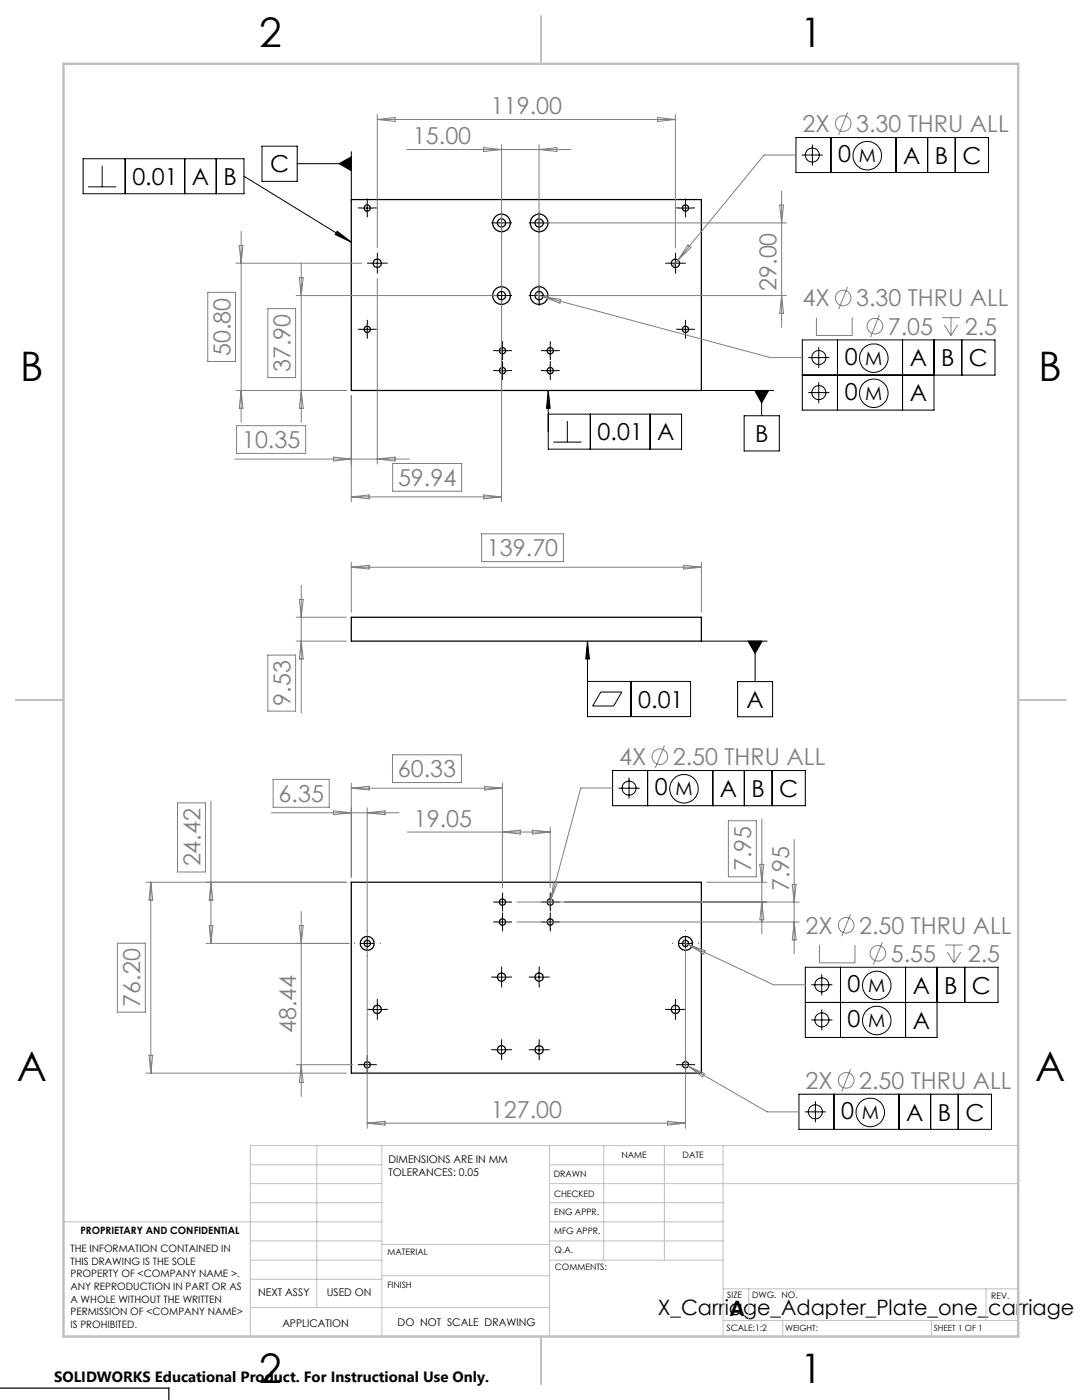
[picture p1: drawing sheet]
<svg xmlns="http://www.w3.org/2000/svg" width="216mm" height="279mm" viewBox="0 0 216 279" stroke-linecap="round" stroke-linejoin="round" font-family="sans-serif">
<g fill="none" stroke="#000" stroke-width=".25">
<path d="M70.1 39.8h69.8v38.1h-69.8zM70.1 123.2h69.8v4.8h-69.8zM70.1 176.1h69.8v38.1h-69.8zM0 277h33.7v2.4"/>
<circle cx="73.3" cy="41.5" r=".62"/>
<circle cx="75.3" cy="52.6" r=".82"/>
<circle cx="100.1" cy="59" r="1.76"/>
<circle cx="100.1" cy="44.5" r="1.76"/>
<circle cx="100.1" cy="44.5" r=".82"/>
<circle cx="100.1" cy="59" r=".82"/>
<circle cx="107.6" cy="59" r="1.75"/>
<circle cx="107.6" cy="44.5" r="1.75"/>
<circle cx="107.6" cy="44.5" r=".83"/>
<circle cx="107.6" cy="59" r=".83"/>
<circle cx="134.8" cy="52.5" r=".83"/>
<circle cx="136.8" cy="41.5" r=".62"/>
<circle cx="73.3" cy="65.7" r=".62"/>
<circle cx="100.3" cy="70" r=".63"/>
<circle cx="100.3" cy="74" r=".62"/>
<circle cx="109.8" cy="74" r=".62"/>
<circle cx="109.8" cy="70" r=".63"/>
<circle cx="136.8" cy="65.7" r=".62"/>
<circle cx="73.3" cy="188.3" r="1.38"/>
<circle cx="73.3" cy="188.3" r=".63"/>
<circle cx="100.1" cy="195" r=".82"/>
<circle cx="100.3" cy="180" r=".62"/>
<circle cx="100.3" cy="184" r=".63"/>
<circle cx="107.6" cy="195" r=".83"/>
<circle cx="109.8" cy="184" r=".63"/>
<circle cx="109.8" cy="180" r=".62"/>
<circle cx="136.8" cy="188.3" r="1.38"/>
<circle cx="136.8" cy="188.3" r=".63"/>
<circle cx="73.3" cy="212.5" r=".62"/>
<circle cx="75.3" cy="201.4" r=".82"/>
<circle cx="100.1" cy="209.5" r=".82"/>
<circle cx="107.6" cy="209.5" r=".83"/>
<circle cx="134.8" cy="201.5" r=".83"/>
<circle cx="136.8" cy="212.5" r=".62"/>
</g>
<g fill="none" stroke="#808080" stroke-width=".2">
<path d="M75.3 22.9v26.6M75.3 23.8h59.5M75.3 23.8l3.5-.3v.7zM81.1 29.8h32.8M96.5 29.5l3.6 .3-3.6 .4zM100.1 28.9v29.1M107.6 28.9v29.1M107.6 29.8l3.5-.3v.7zM131.2 23.5l3.6 .3-3.6 .4zM134.8 22.9v26.6M156 38.1v27.2M158.8 30.9h-6.3l-17.2 21"/>
<path d="M169.1 22.4l-1.7 4.5M41.5 58.3h5.5v13.8h-5.5zM47.1 52.5h25.1M47.7 49h.8l-.4 3.5zM48.1 46.2v38.1M59.1 59h40M59.7 55.4h.8l-.4 3.6zM60.1 52.6v31.7M75.3 55.6v37M106.8 58.8l1.6 .4M108.4 59.2l45.3 12.2h6.4M108.4 59.2l3.5 .6-.2 .7z"/>
<path d="M108.6 59h48.4M108.6 44.5h48.4M135.3 51.9l-1 1.3M137.3 48.9l.6 .5-2.6 2.5zM155.6 40.9h.8l-.4 3.6zM156 59l.4 3.5h-.8zM169.1 57.3l-1.7 4.4M47.1 77.9h22M48.1 77.9l.4 3.6h-.8zM53.4 61.6h5.6v13.8h-5.6zM60.1 77.9l.4 3.6h-.8zM70.1 79v21.2"/>
<path d="M100.1 60v40.2M162.9 63.4v3.6h7.1v-3.6M175.5 62.9l-1.8 4.4M188 63.4h3.5M188.4 64.8l1.4 2.2M189.8 63.4v3.6M191.1 64.8l-1.3 2.2M46.8 91.6h34.8M47.2 84.9h13.8v5.6h-13.8zM66.5 91.2l3.6 .4-3.6 .4zM70.1 99.2l3.6-.4v.8zM70.1 99.2h30"/>
<path d="M75.3 91.6l3.5-.4v.8zM78.4 92.5h13.7v5.5h-13.7zM96.5 98.8l3.6 .4-3.6 .4zM59.7 119.6h.8l-.4 3.6zM60.1 116.8v25.5M70.1 112.2v10M70.1 113.2h69.8M70.1 113.2l3.6-.4v.8zM96.1 106.5h16.3v5.6h-16.3zM136.4 112.8l3.5 .4-3.5 .4zM139.9 112.2v10M53.4 130.7h5.6v11.2h-5.6z"/>
<path d="M59.1 123.2h10M59.1 128h10M60.1 128l.4 3.5h-.8zM42.1 159.9v28.4M54.5 155.5h11.2v5.6h-11.2zM70.1 156.3v18.7M70.1 157.3l3.6-.4v.8zM70.1 157.3h30.2M78.3 150.6h13.8v5.6h-13.8zM96.7 156.9l3.6 .4-3.6 .4zM100.3 156.3v20.9M122.2 157.3h-6.3l-5.9 22.1"/>
<path d="M132.6 148.8l-1.8 4.4M29.1 176.1h40M30.1 176.1v38.1M30.1 176.1l.4 3.5h-.8zM35.4 160.2h5.6v13.8h-5.6zM42.1 176.1l.4 3.5h-.8zM54.2 162.2h25.4M66.5 161.8l3.6 .4-3.6 .4zM73.3 161.2v25.6M73.3 162.2l3.5-.4v.8zM81.3 166.1h28.5M100.3 166.1l3.5-.4v.7z"/>
<path d="M106.2 165.7l3.6 .4-3.6 .3zM109.8 165.1v12.1M110 179.4l-.4 1.3M110.5 175.9l.7 .2-1.2 3.3zM141 176.1h12M145.3 163.8h5.6v11.2h-5.6zM151.6 172.5h.8l-.4 3.6zM152 163.4v23M158.1 176.5h.8l-.4 3.5zM158.5 167.5v22.9M23.4 188.2h5.6v13.8h-5.6zM41.1 188.3h28.5"/>
<path d="M41.7 184.7h.8l-.4 3.6zM59.7 184.7h.8l-.4 3.6zM60.1 181.9v36.9M73.3 189.3v35.9M103.2 180h56.3M103.2 184h56.3M136.2 188l18.1 8.5h6.4M136.8 189.3v35.9M137.3 188.5l3.4 1.2-.3 .7zM152 180l.4 3.6h-.8zM158.5 184l.4 3.6h-.8zM163.5 188.6v3.6h7.1v-3.6"/>
<path d="M169.7 182.4l-1.7 4.5M176.1 188l-1.8 4.5M188.6 188.6h3.5M189 190l1.4 2.2M190.4 188.6v3.6M191.7 190l-1.3 2.2M29.1 214.2h40M29.7 210.6h.8l-.4 3.6zM59.1 212.5h11.3M60.1 212.5l.4 3.5h-.8zM137.3 212.8l15.8 9.1h6.3M137.3 212.8l3.3 1.4-.4 .7z"/>
<path d="M169.7 213.4l-1.7 4.4M73.3 224.2h63.5M73.3 224.2l3.5-.4v.7zM133.2 223.8l3.6 .4-3.6 .3z"/>
<circle cx="168.2" cy="24.7" r="1.56"/>
<circle cx="168.2" cy="59.5" r="1.55"/>
<circle cx="174.6" cy="65.1" r="1.55"/>
<circle cx="131.7" cy="151" r="1.55"/>
<circle cx="168.8" cy="184.7" r="1.56"/>
<circle cx="175.2" cy="190.3" r="1.56"/>
<circle cx="168.8" cy="215.6" r="1.55"/>
</g>
<g fill="none" stroke="#000" stroke-width=".2">
<path d="M16.6 31.7h32.1v7h-32.1zM17.6 37.3h5.6M20.4 33.1v4.2M25 31.7v7M36.9 31.7v7M43.1 31.7v7M48.7 35.2l21.4 13.1M52.3 29.2h7v7h-7zM59.3 32.7h10.8M67.7 32.7l2.4-1.4v2.8zM70.1 30.3v9.5M158.8 27.4h38.4v7h-38.4z"/>
<path d="M160 30.9h4.2M162.1 28.9v4.2M165.8 27.4v7M178.8 27.4v7M185.1 27.4v7M190.6 27.4v7M67.3 46.1l2.8 2.2-3.2-1.5zM72 41.5h2.5M73.3 40.3v2.5M74 52.5h2.5M75.3 51.3v2.5M98.8 44.5h2.5"/>
<path d="M98.8 59h2.5M100.1 43.3v2.5M100.1 57.7v2.6M106.3 44.5h2.5M106.3 59h2.5M107.6 43.3v2.5M107.6 57.7v2.6M133.5 52.5h2.5M134.8 51.3v2.5M135.5 41.5h2.5M136.8 40.3v2.5M72 65.7h2.5"/>
<path d="M73.3 64.5v2.5M99 70h2.5M99 74h2.5M100.3 68.8v2.4M100.3 72.7v2.5M108.5 70h2.6M108.5 74h2.6M109.4 77.9l.4 3.6h-.8zM109.4 77.9v11.7h26.6v-6.9h-26.6M109.8 68.8v2.4M109.8 72.7v2.5M135.5 65.7h2.5"/>
<path d="M136.8 64.5v2.5M139.9 77.9h14.5M150.6 77.9h2.8l-1.4 2.5zM152 77.9v5.1M161.3 71.4h4.2M161.3 78.4h4.2M163.4 69.3v4.1M163.4 76.3v4.2M167.1 67.8v14M180.1 67.8v14M186.4 67.8v14h-26.3v-14h38.4v7.1h-38.4M191.9 67.8v7.1"/>
<path d="M110.4 88.2h5.6M113.2 84v4.2M117.8 82.7v6.9M129.7 82.7v6.9M148.5 83h7v7h-7zM117.2 128l.4 3.5h-.7zM117.2 128v15h20.6v-7h-20.6M119.9 138.1h4.2l-1.7 2.8h-4.1zM125.9 136v7M139.9 128h13.2M147.2 136h7v7.1h-7zM149.3 128h2.8l-1.4 2.4z"/>
<path d="M150.7 128v8M122.2 153.8h38.5v7h-38.5zM123.4 157.3h4.2M125.5 155.2v4.2M129.2 153.8v7M142.2 153.8v7M148.5 153.8v7M154.1 153.8v7M100.3 178.8v2.5M109.8 178.8v2.5M72 188.3h2.5M73.3 187v2.5"/>
<path d="M98.8 195h2.5M99 184h2.5M99 180h2.5M100.1 193.7v2.6M100.3 182.8v2.5M106.3 195h2.5M107.6 193.7v2.6M108.5 184h2.6M108.5 180h2.6M109.8 182.8v2.5M135.5 188.3h2.5M136.8 187v2.5"/>
<path d="M161.9 196.5h4.2M164 194.5v4.1M167.7 193v14M180.7 193v14M187 193v14h-26.3v-14h38.4v7.1h-38.4M192.5 193v7.1M72 212.5h2.5M73.3 211.2v2.5M74 201.5h2.5M75.3 200.2v2.5M98.8 209.5h2.5M100.1 208.2v2.5"/>
<path d="M106.3 209.5h2.5M107.6 208.2v2.5M133.5 201.5h2.5M134.8 200.2v2.5M135.5 212.5h2.5M136.8 211.2v2.5M159.4 218.4h38.4v7h-38.4zM161.9 203.6h4.2M162.7 219.8v4.2M164 201.4v4.2M166.4 218.4v7M179.4 218.4v7"/>
<path d="M185.7 218.4v7M191.2 218.4v7M160.6 221.9h4.2"/>
<circle cx="162.1" cy="30.9" r="1.4"/>
<circle cx="173.1" cy="31.1" r="2.84"/>
<circle cx="163.4" cy="78.4" r="1.4"/>
<circle cx="163.4" cy="71.4" r="1.39"/>
<circle cx="174.4" cy="71.5" r="2.85"/>
<circle cx="174.4" cy="78.5" r="2.84"/>
<circle cx="125.5" cy="157.3" r="1.4"/>
<circle cx="136.5" cy="157.4" r="2.85"/>
<circle cx="164" cy="196.5" r="1.4"/>
<circle cx="175" cy="196.7" r="2.84"/>
<circle cx="164" cy="203.5" r="1.39"/>
<circle cx="175" cy="203.7" r="2.85"/>
<circle cx="162.7" cy="221.9" r="1.39"/>
<circle cx="173.6" cy="222" r="2.85"/>
</g>
<g fill="none" stroke="#000" stroke-width=".2" stroke-dasharray="15.2 1.3 1.3 1.3" stroke-linecap="butt">
<path d="M72 41.5h-.6M73.3 40.2v-.6M73.3 42.7v.7M74 52.5h-.8M74.5 41.5h.7M75.3 51.3v-.8M75.3 53.8v.8M76.5 52.5h.9M98.8 44.5h-.8M98.8 59h-.8M100.1 43.2v-.8M100.1 45.7v.9"/>
<path d="M100.1 57.7v-.8M101.3 44.5h.9M101.3 59h.9M106.3 59h-.8M106.3 44.5h-.8M107.6 57.7v-.8M107.6 43.2v-.8M107.6 45.7v.9M108.8 59h.9M108.8 44.5h.9M133.5 52.5h-.8M134.8 51.3v-.8"/>
<path d="M134.8 53.8v.8M135.5 41.5h-.6M136 52.5h.9M136.8 40.2v-.6M136.8 42.7v.7M138 41.5h.7M72 65.7h-.6M73.3 64.5v-.7M73.3 67v.6M74.5 65.7h.7M99 70h-.6M99 74h-.6"/>
<path d="M100.1 60.2v.9M100.3 68.7v-.6M100.3 71.2v.7M100.3 72.7v-.6M100.3 75.2v.6M101.5 70h.7M101.5 74h.7M107.6 60.2v.9M108.6 70h-.7M108.6 74h-.7M109.8 68.7v-.6M109.8 71.2v.7"/>
<path d="M109.8 72.7v-.6M109.8 75.2v.6M111.1 70h.6M111.1 74h.6M135.5 65.7h-.6M136.8 64.5v-.7M136.8 67v.6M138 65.7h.7M100.3 178.8v-.7M109.8 178.8v-.7M70.8 188.3h-.1M73.3 185.8v-.2"/>
<path d="M73.3 190.8v.1M75.8 188.3h.1M98.8 195h-.8M99 184h-.6M99 180h-.6M100.1 193.7v-.8M100.1 196.2v.9M100.3 182.7v-.6M100.3 185.2v.7M100.3 181.3v.6M101.3 195h.9M101.5 184h.7"/>
<path d="M101.5 180h.7M106.3 195h-.8M107.6 193.7v-.8M107.6 196.2v.9M108.6 184h-.7M108.6 180h-.7M108.8 195h.9M109.8 182.7v-.6M109.8 185.2v.7M109.8 181.3v.6M111.1 184h.6M111.1 180h.6"/>
<path d="M134.3 188.3h-.1M136.8 185.8v-.2M136.8 190.8v.1M139.3 188.3h.1M72 212.5h-.6M73.3 211.2v-.6M73.3 213.7v.7M74 201.4h-.8M74.5 212.5h.7M75.3 200.2v-.8M75.3 202.7v.8M76.5 201.4h.9"/>
<path d="M98.8 209.5h-.8M100.1 208.2v-.8M100.1 210.7v.9M101.3 209.5h.9M106.3 209.5h-.8M107.6 208.2v-.8M107.6 210.7v.9M108.8 209.5h.9M133.5 201.4h-.8M134.8 200.2v-.8M134.8 202.7v.8M135.5 212.5h-.6"/>
<path d="M136 201.4h.9M136.8 211.2v-.6M136.8 213.7v.7M138 212.5h.7"/>
</g>
<g fill="none" stroke="#c0c0c0" stroke-width=".2">
<path d="M50 232.4h26.2M50 236.2h26.2M63.2 228.6v32.3M76.2 228.6v38.1M109.6 228.6v38.1M109.6 232.4h34.7M109.6 236.2h93.6M120.5 228.6v22.9M132.6 228.6v22.9M144.3 228.6v38.1M203.2 228.6h-153.2v38.1M12.7 243.8h63.5"/>
<path d="M50 251.5h26.2M50 240h26.2M50 247.7h26.2M50 255.3h26.2M76.2 254.6h33.4M76.2 248.4h33.4M109.6 251.5h34.7M109.6 243.8h34.7M109.6 240h34.7M109.6 247.7h34.7M144.3 257.2h58.9M149.4 257.2v6.3"/>
<path d="M196.7 257.2v6.3M50 260.9h59.6M144.3 263.5h58.9M156.2 263.5v3.2M185.9 263.5v3.2"/>
</g>
<path d="M108 3.2v9.5M3.1 139.7h9.6M203.2 139.7h9.5M108 266.7v9.6" fill="none" stroke="#c0c0c0" stroke-width=".25"/>
<path d="M12.7 12.7h190.5v254h-190.5z" fill="none" stroke="#c0c0c0" stroke-width=".5"/>
<path d="M109.4 77.9l.4 3.6h-.8zM67.3 46.1l2.8 2.2-3.2-1.5zM150.6 77.9l1.4 2.5 1.4-2.5zM67.7 32.7l2.4 1.4v-2.8zM117.2 128l.4 3.5h-.7zM149.3 128l1.4 2.4 1.4-2.4z" fill="#000"/>
<g font-size="8.1">
<text x="51.7" y="9.3">2</text>
<text x="159.7" y="9.3">1</text>
<text x="4" y="76">B</text>
<text x="207.2" y="76">B</text>
<text x="3.3" y="215.7">A</text>
<text x="206.5" y="215.7">A</text>
<text x="51.7" y="276">2</text>
<text x="159.7" y="276">1</text>
</g>
<g font-size="4.7" fill="#808080">
<text x="97.9" y="22.8">119.00</text>
<text x="82.4" y="28.8">15.00</text>
<text x="160.1" y="26.4">2X</text>
<text x="170.8" y="26.4">3.30 THRU ALL</text>
<text x="155" y="58.1" transform="rotate(-90 155 58.1)">29.00</text>
<text x="160.1" y="61.2">4X</text>
<text x="170.8" y="61.2">3.30 THRU ALL</text>
<text x="46" y="71" transform="rotate(-90 46 71)">50.80</text>
<text x="177.2" y="66.8">7.05</text>
<text x="192.5" y="66.8">2.5</text>
<text x="58" y="74.3" transform="rotate(-90 58 74.3)">37.90</text>
<text x="48.3" y="89.5">10.35</text>
<text x="79.4" y="97">59.94</text>
<text x="97.2" y="111.1">139.70</text>
<text x="58" y="140.9" transform="rotate(-90 58 140.9)">9.53</text>
<text x="79.4" y="155.1">60.33</text>
<text x="123.5" y="152.7">4X</text>
<text x="134.3" y="152.7">2.50 THRU ALL</text>
<text x="55.6" y="160.1">6.35</text>
<text x="82.6" y="165">19.05</text>
<text x="40" y="172.9" transform="rotate(-90 40 172.9)">24.42</text>
<text x="149.9" y="173.9" transform="rotate(-90 149.9 173.9)">7.95</text>
<text x="157.5" y="177.9" transform="rotate(-90 157.5 177.9)">7.95</text>
<text x="160.7" y="186.3">2X</text>
<text x="171.4" y="186.3">2.50 THRU ALL</text>
<text x="177.8" y="192">5.55</text>
<text x="193.1" y="192">2.5</text>
<text x="28" y="200.9" transform="rotate(-90 28 200.9)">76.20</text>
<text x="59.1" y="206.2" transform="rotate(-90 59.1 206.2)">48.44</text>
<text x="160.7" y="217.3">2X</text>
<text x="171.4" y="217.3">2.50 THRU ALL</text>
<text x="97.9" y="223.1">127.00</text>
</g>
<g font-size="4.7">
<text x="53.9" y="34.4">C</text>
<text x="167.3" y="32.4">0</text>
<text x="180.2" y="32.7">A</text>
<text x="186.5" y="32.7">B</text>
<text x="192.1" y="32.7">C</text>
<text x="26.4" y="36.9">0.01</text>
<text x="38.3" y="36.9">A</text>
<text x="44.6" y="36.9">B</text>
<text x="168.5" y="72.8">0</text>
<text x="181.5" y="73.1">A</text>
<text x="187.8" y="73.1">B</text>
<text x="193.3" y="73.1">C</text>
<text x="168.5" y="79.8">0</text>
<text x="181.5" y="80.1">A</text>
<text x="119.2" y="87.9">0.01</text>
<text x="131.1" y="87.9">A</text>
<text x="150.7" y="88.2">B</text>
<text x="127.4" y="141.3">0.01</text>
<text x="149" y="141.3">A</text>
<text x="130.7" y="158.8">0</text>
<text x="143.7" y="159">A</text>
<text x="150" y="159">B</text>
<text x="155.5" y="159">C</text>
<text x="169.1" y="198">0</text>
<text x="182.1" y="198.3">A</text>
<text x="188.4" y="198.3">B</text>
<text x="193.9" y="198.3">C</text>
<text x="169.1" y="205">0</text>
<text x="182.1" y="205.3">A</text>
<text x="167.8" y="223.4">0</text>
<text x="180.8" y="223.6">A</text>
<text x="187.1" y="223.6">B</text>
<text x="192.6" y="223.6">C</text>
</g>
<g font-size="4.2">
<text x="131.3" y="262.4">X_Carriage_Adapter_Plate_one_carriage</text>
<text x="145.6" y="262.7">A</text>
</g>
<g font-size="3.7">
<text x="171.4" y="32.4">M</text>
<text x="172.7" y="72.8">M</text>
<text x="172.7" y="79.8">M</text>
<text x="134.8" y="158.7">M</text>
<text x="173.2" y="198">M</text>
<text x="173.2" y="205">M</text>
<text x="172" y="223.3">M</text>
</g>
<text font-size="3" x="10.8" y="275.7">SOLIDWORKS Educational Product. For Instructional Use Only.</text>
<g font-size="2.1">
<text x="77.5" y="232.2">DIMENSIONS ARE IN MM</text>
<text x="77.5" y="234.7">TOLERANCES: 0.05</text>
<text x="51.5" y="258.7">NEXT ASSY</text>
<text x="65.2" y="258.6">USED ON</text>
<text x="56.3" y="264.8">APPLICATION</text>
<text x="79.3" y="264.6">DO NOT SCALE DRAWING</text>
</g>
<g font-size="2">
<text x="14.1" y="249.9">THE INFORMATION CONTAINED IN</text>
<text x="16" y="246.3">PROPRIETARY AND CONFIDENTIAL</text>
<text x="14.1" y="252.4">THIS DRAWING IS THE SOLE</text>
<text x="14.1" y="254.9">PROPERTY OF &lt;COMPANY NAME &gt;.</text>
<text x="14.1" y="257.4">ANY REPRODUCTION IN PART OR AS</text>
<text x="14.1" y="260">A WHOLE WITHOUT THE WRITTEN</text>
<text x="14.1" y="262.5">PERMISSION OF &lt;COMPANY NAME&gt;</text>
<text x="14.1" y="265">IS PROHIBITED.</text>
</g>
<g font-size="1.8">
<text x="124" y="231.1">NAME</text>
<text x="136.2" y="231.1">DATE</text>
<text x="110.5" y="234.8">DRAWN</text>
<text x="110.5" y="238.9">CHECKED</text>
<text x="110.6" y="242.5">ENG APPR.</text>
<text x="77.3" y="250.5">MATERIAL</text>
<text x="110.6" y="246.3">MFG APPR.</text>
<text x="110.7" y="250">Q.A.</text>
<text x="77.3" y="257">FINISH</text>
<text x="110.7" y="253.5">COMMENTS:</text>
<text x="145.1" y="259">SIZE</text>
<text x="150.1" y="259.1">DWG. NO.</text>
<text x="197.8" y="259.2">REV.</text>
<text x="145" y="265.7">SCALE:1:2</text>
</g>
<g font-size="1.7">
<text x="156.7" y="265.7">WEIGHT:</text>
<text x="186.3" y="265.7">SHEET 1 OF 1</text>
</g>
</svg>
